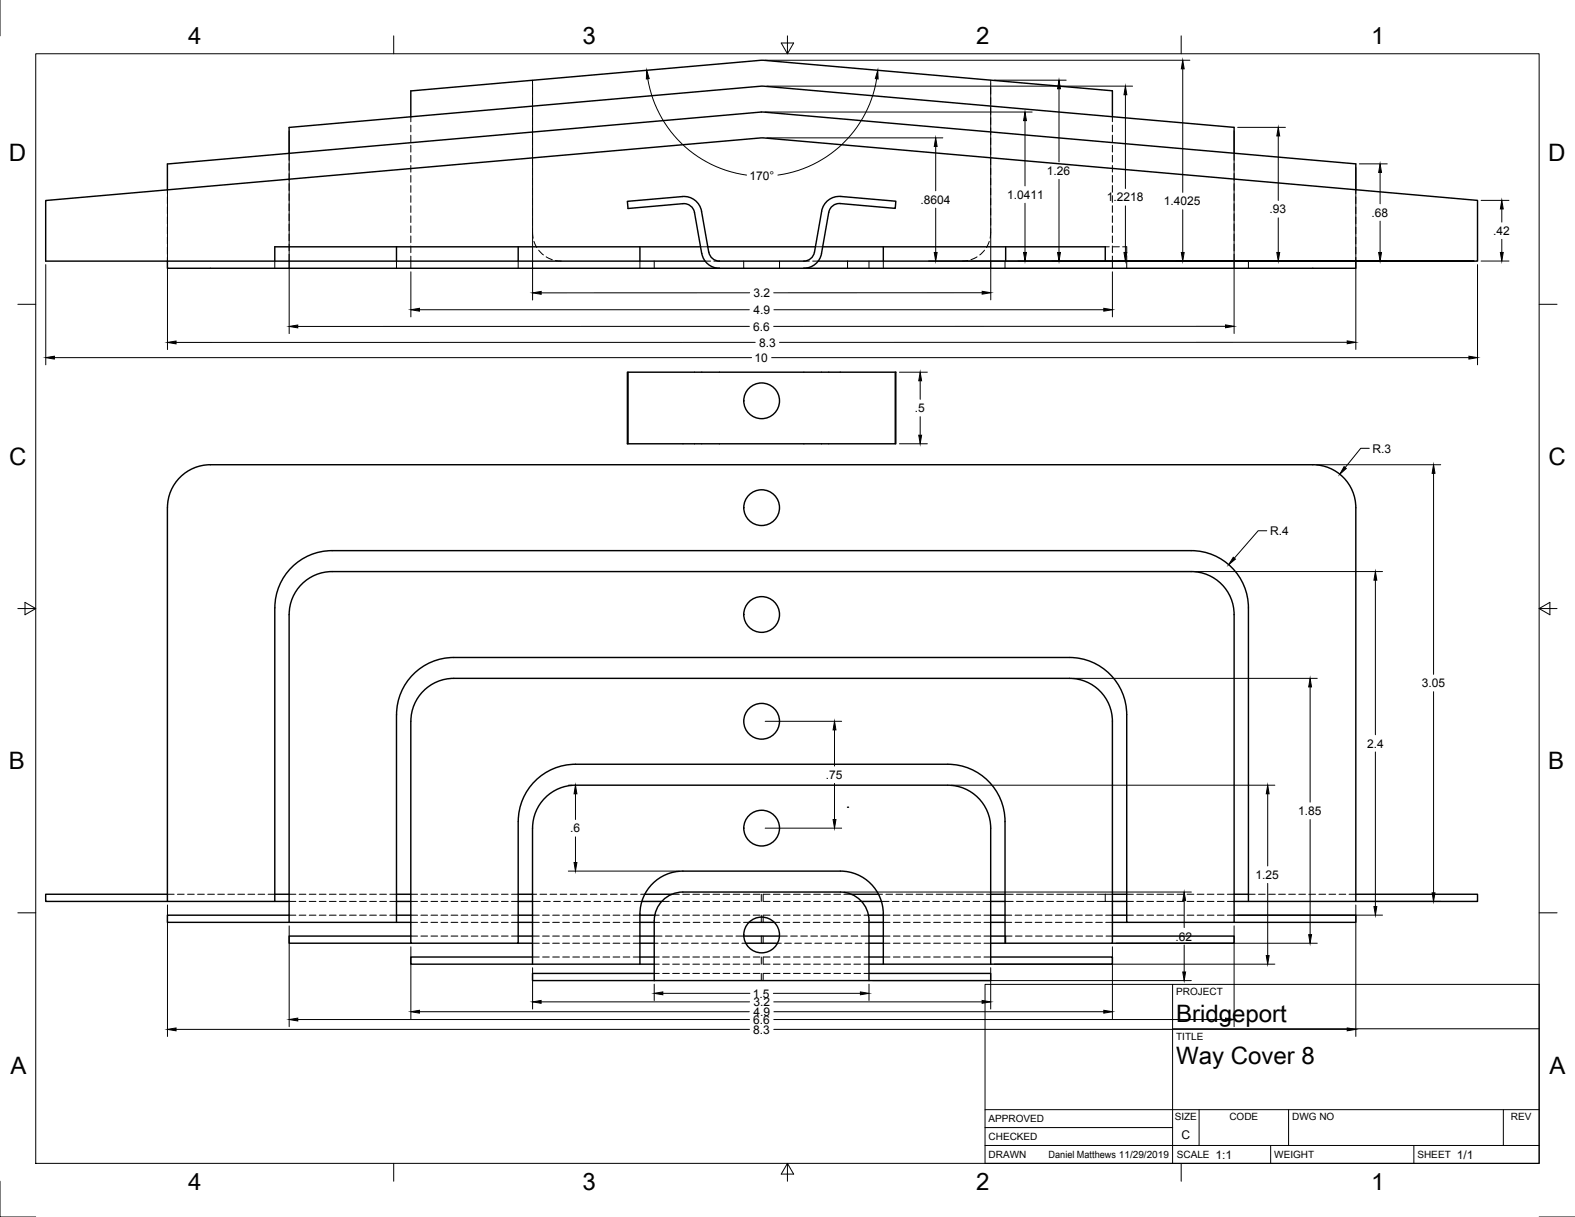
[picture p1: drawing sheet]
<svg xmlns="http://www.w3.org/2000/svg" width="559mm" height="432mm" viewBox="0 0 559 432" stroke-linecap="round" stroke-linejoin="round" font-family="sans-serif">
<!-- layer: Hidden -->
<g fill="none" stroke="#000" stroke-width=".36">
<path d="M188.9 28.5v1.4M188.9 31.1v2.3M188.9 34.6v2.4M188.9 38.2v2.4M351.5 28.4v1.5M351.5 31.1v2.3M351.5 34.6v2.4M351.5 38.2v2.4M102.6 54.4v2.5M102.6 58v2.4M145.8 41.4v1.8M145.8 44.4v2.4"/>
<path d="M145.8 48v2.4M145.8 51.6v2.4M145.8 55.1v2.4M145.8 58.7v2.4M188.9 41.8v2.4M188.9 45.4v2.3M188.9 48.9v2.4M188.9 52.5v2.4M188.9 56.1v2.4M188.9 59.6v2.4M351.5 41.8v2.4M351.5 45.3v2.4"/>
<path d="M351.5 48.9v2.4M351.5 52.5v2.4M351.5 56v2.4M351.5 59.6v2.4M394.7 41.4v1.8M394.7 44.4v2.4M394.7 48v2.4M394.7 51.5v2.4M394.7 55.1v2.4M394.7 58.7v2.4M437.9 54.4v2.4M437.9 58v2.4"/>
<path d="M59.4 67.4v1.3M59.4 69.9v2.4M59.4 73.4v2.4M59.4 77v2.4M102.6 61.6v2.4M102.6 65.2v2.4M102.6 68.8v2.3M102.6 72.3v2.4M102.6 75.9v2.4M102.6 79.5v2.4M145.8 62.3v2.4M145.8 65.8v2.4"/>
<path d="M145.8 69.4v2.4M145.8 73v2.4M145.8 76.6v2.4M188.9 63.2v2.4M188.9 66.8v2.4M188.9 70.4v2.3M188.9 73.9v2.4M188.9 77.5v2.4M351.5 63.2v2.4M351.5 66.8v2.4M351.5 70.4v2.3M351.5 73.9v2.4"/>
<path d="M351.5 77.5v2.4M394.7 62.3v2.3M394.7 65.8v2.4M394.7 69.4v2.4M394.7 73v2.4M394.7 76.6v2.3M437.9 61.6v2.4M437.9 65.2v2.3M437.9 68.7v2.4M437.9 72.3v2.4M437.9 75.9v2.4M437.9 79.5v2.3"/>
<path d="M481 67.3v1.4M481 69.9v2.3M481 73.4v2.4M481 77v2.4M59.4 80.6v2.4M59.4 84.2v2.4M59.4 87.7v2.4M59.4 91.3v1.3M97.5 92.6v2.6M102.6 83.1v2.3M102.6 86.6v2.4M102.6 90.2v5"/>
<path d="M140.7 92.6v2.6M145.8 80.1v2.4M145.8 83.7v2.4M145.8 87.3v2.4M145.8 90.9v4.3M183.9 92.6v2.6M188.9 81.1l.2 3.4M188.9 92.6v2.6M189.4 85.6l1 2.2M191.1 88.8l1.7 1.6M193.8 91.1l2.1 1M197.1 92.4l2 .2"/>
<path d="M227 92.6v2.6M232.1 92.6v2.6M248.6 87.6h2.5M250.1 92.6h2M253.3 92.6h1.9M263.9 92.6v2.6M276.6 92.6v2.6M285.2 92.6h1.9M288.3 92.6h2M289.3 87.6h2.6M300.7 92.6v2.6v-2.6M308.3 92.6v2.6"/>
<path d="M313.4 92.6v2.6M343.3 92.4l-2 .2M346.6 91.1l-2.1 1M349.3 88.8l-1.7 1.6M351 85.6l-1 2.2M351.5 81.1l-.2 3.4M351.5 92.6v2.6M356.6 92.6v2.6M392.1 87.6h1.5M394.7 80.1v2.4M394.7 83.7v2.4M394.7 87.3v2.4"/>
<path d="M394.7 90.8v4.4M394.8 87.6h2.3M398.3 87.6h1.5v1.9M399.8 90.7v4.5M437.9 83v2.4M437.9 86.6v2.4M437.9 90.2v5M442.9 92.6v2.6M481 80.6v2.4M481 84.2v2.3M481 87.7v2.4M481 91.3v1.3"/>
<path d="M59.4 317.3h2.4M63 317.3h2.3M66.5 317.3h2.4M70.1 317.3h2.4M73.7 317.3h2.4M77.3 317.3h2.3M80.8 317.3h2.4M84.4 317.3h2.4M88 317.3h2.4M91.5 317.3h2.4M95.1 317.3h2.4M102.6 317.3h2.4"/>
<path d="M102.6 319.8h2.4M106.2 317.3h2.3M106.2 319.8h2.3M109.7 317.3h2.4M109.7 319.8h2.4M113.3 317.3h2.4M113.3 319.8h2.4M116.9 317.3h2.4M116.9 319.8h2.4M120.4 317.3h2.4M120.4 319.8h2.4M124 317.3h2.4"/>
<path d="M124 319.8h2.4M127.6 317.3h2.4M127.6 319.8h2.4M131.1 317.3h2.4M131.1 319.8h2.4M134.7 317.3h2.4M134.7 319.8h2.4M138.3 317.3h2.4M138.3 319.8h2.4M145.8 317.3h2.3M145.8 319.8h2.3M149.3 317.3h2.4"/>
<path d="M149.3 319.8h2.4M152.9 317.3h2.4M152.9 319.8h2.4M156.5 317.3h2.4M156.5 319.8h2.4M160 317.3h2.4M160 319.8h2.4M163.6 317.3h2.4M163.6 319.8h2.4M167.2 317.3h2.4M167.2 319.8h2.4M170.8 317.3h2.3"/>
<path d="M170.8 319.8h2.3M174.3 317.3h2.4M174.3 319.8h2.4M177.9 317.3h2.4M177.9 319.8h2.4M181.5 317.3h2.4M181.5 319.8h2.4M188.9 317.3h1.5M188.9 319.8h2.8M191.6 317.3h2.4M192.8 319.8h2.4M195.2 317.3h2.3"/>
<path d="M196.4 319.8h2.4M198.7 317.3h2.4M200 319.8h2.4M202.3 317.3h2.4M203.6 319.8h2.4M205.9 317.3h2.4M207.1 319.8h2.4M209.4 317.3h2.4M210.7 319.8h2.4M213 317.3h2.4M214.3 319.8h2.4M216.6 317.3h2.4"/>
<path d="M217.8 319.8h2.4M220.2 317.3h2.3M221.4 319.8h2.4M223.7 317.3h2.4M225 319.8h2.7M227.3 317.3h1.4M234.8 319.8h2.7M238.4 317.3h2.6M238.7 319.8h2.3M242.2 317.3h2.4M242.2 319.8h2.4M245.8 317.3h2.4"/>
<path d="M245.8 319.8h2.4M249.4 317.3h2.4M249.4 319.8h2.4M252.9 317.3h2.4M252.9 319.8h2.4M256.5 317.3h2.4M256.5 319.8h2.4M260.1 317.3h2.4M260.1 319.8h2.4M263.7 317.3h2.3M263.7 319.8h2.3M267.2 317.3h2.4"/>
<path d="M267.2 319.8h2.4M270.1 317.3v2.5M273.2 317.3h-2.4v2.5h2.4M274.4 317.3h2.4M274.4 319.8h2.4M278 317.3h2.3M278 319.8h2.3M281.5 317.3h2.4M281.5 319.8h2.4M285.1 317.3h2.4M285.1 319.8h2.4M288.7 317.3h2.3"/>
<path d="M288.7 319.8h2.3M292.2 317.3h2.4M292.2 319.8h2.4M295.8 317.3h2.4M295.8 319.8h2.4M299.4 317.3h2.7M299.4 319.8h2.4M303 319.8h2.7M311.7 317.3h1.4M312.7 319.8h2.7M314.3 317.3h2.4M316.6 319.8h2.4"/>
<path d="M317.9 317.3h2.4M320.2 319.8h2.4M321.5 317.3h2.3M323.8 319.8h2.4M325 317.3h2.4M327.3 319.8h2.4M328.6 317.3h2.4M330.9 319.8h2.4M332.2 317.3h2.4M334.5 319.8h2.4M335.7 317.3h2.4M338.1 319.8h2.3"/>
<path d="M339.3 317.3h2.4M341.6 319.8h2.4M342.9 317.3h2.4M345.2 319.8h2.4M346.5 317.3h2.3M348.8 319.8h2.7M350 317.3h1.5M356.6 317.3h2.9M356.6 319.8h2.9M360.7 317.3h2.4M360.7 319.8h2.4M364.2 317.3h2.4"/>
<path d="M364.2 319.8h2.4M367.8 317.3h2.4M367.8 319.8h2.4M371.4 317.3h2.4M371.4 319.8h2.4M374.9 317.3h2.4M374.9 319.8h2.4M378.5 317.3h2.4M378.5 319.8h2.4M382.1 317.3h2.4M382.1 319.8h2.4M385.7 317.3h2.3"/>
<path d="M385.7 319.8h2.3M389.2 317.3h5.5M389.2 319.8h2.9M392.1 317.3v2.5h2.6M399.8 317.3h2.3M399.8 319.8h2.3M403.3 317.3h2.4M403.3 319.8h2.4M406.9 317.3h2.4M406.9 319.8h2.4M410.5 317.3h2.4M410.5 319.8h2.4"/>
<path d="M414 317.3h2.4M414 319.8h2.4M417.6 317.3h2.4M417.6 319.8h2.4M421.2 317.3h2.4M421.2 319.8h2.4M424.8 317.3h2.3M424.8 319.8h2.3M428.3 317.3h2.4M428.3 319.8h2.4M431.9 317.3h2.4M431.9 319.8h2.4"/>
<path d="M435.5 317.3h2.4M435.5 319.8h2.4M442.9 317.3h2.4M446.5 317.3h2.4M450.1 317.3h2.4M453.6 317.3h2.4M457.2 317.3h2.4M460.8 317.3h2.4M464.4 317.3h2.3M467.9 317.3h2.4M471.5 317.3h2.4M475.1 317.3h2.4"/>
<path d="M478.6 317.3h2.4M102.6 324.7h2.4M106.2 324.7h2.3M109.7 324.7h2.4M113.3 324.7h2.4M116.9 324.7h2.4M120.4 324.7h2.4M124 324.7h2.4M127.6 324.7h2.4M131.1 324.7h2.4M134.7 324.7h2.4M138.3 324.7h2.4"/>
<path d="M145.8 327.3h2.3M145.8 324.7h2.3M145.8 332.1h2.3M149.3 327.3h2.4M149.3 324.7h2.4M149.3 332.1h2.4M152.9 327.3h2.4M152.9 324.7h2.4M152.9 332.1h2.4M156.5 327.3h2.4M156.5 324.7h2.4M156.5 332.1h2.4"/>
<path d="M160 327.3h2.4M160 324.7h2.4M160 332.1h2.4M163.6 327.3h2.4M163.6 324.7h2.4M163.6 332.1h2.4M167.2 327.3h2.4M167.2 324.7h2.4M167.2 332.1h2.4M170.8 327.3h2.3M170.8 324.7h2.3M170.8 332.1h2.3"/>
<path d="M174.3 327.3h2.4M174.3 324.7h2.4M174.3 332.1h2.4M177.9 327.3h2.4M177.9 324.7h2.4M177.9 332.1h2.4M181.5 327.3h2.4M181.5 324.7h2.4M181.5 332.1h2.4M188.9 339.6h2.4M188.9 327.3h2.4M188.9 324.7h2.4"/>
<path d="M188.9 334.7h2.4M188.9 332.1h2.4M192.5 339.6h2.4M192.5 327.3h2.4M192.5 324.7h2.4M192.5 334.7h2.4M192.5 332.1h2.4M196.1 339.6h2.4M196.1 327.3h2.4M196.1 324.7h2.4M196.1 334.7h2.4M196.1 332.1h2.4"/>
<path d="M199.6 339.6h2.4M199.6 327.3h2.4M199.6 324.7h2.4M199.6 334.7h2.4M199.6 332.1h2.4M203.2 339.6h2.4M203.2 327.3h2.4M203.2 324.7h2.4M203.2 334.7h2.4M203.2 332.1h2.4M206.8 339.6h2.4M206.8 327.3h2.4"/>
<path d="M206.8 324.7h2.4M206.8 334.7h2.4M206.8 332.1h2.4M210.4 339.6h2.3M210.4 327.3h2.3M210.4 324.7h2.3M210.4 334.7h2.3M210.4 332.1h2.3M213.9 339.6h2.4M213.9 327.3h2.4M213.9 324.7h2.4M213.9 334.7h2.4"/>
<path d="M213.9 332.1h2.4M217.5 339.6h2.4M217.5 327.3h2.4M217.5 324.7h2.4M217.5 334.7h2.4M217.5 332.1h2.4M221.1 339.6h2.4M221.1 327.3h2.4M221.1 324.7h2.4M221.1 334.7h2.4M221.1 332.1h2.4M224.7 339.6h2.3"/>
<path d="M224.7 327.3h2.3M224.7 324.7h2.3M224.7 334.7h2.3M224.7 332.1h2.3M232.1 339.6h1.8M232.1 327.3h1.9M232.1 334.7h1.4M232.1 332.1h2.8M232.3 324.7h1.6M234.7 334.7h2.3M235.1 339.6h2.4M235.1 324.7h2.4"/>
<path d="M235.2 327.3h2.4M236.1 332.1h2.4M238.2 334.7h2.4M238.7 339.6h2.3M238.7 324.7h2.3M238.8 327.3h2.4M239.7 332.1h2.3M241.8 334.7h2.4M242.2 339.6h2.4M242.2 324.7h2.4M242.4 327.3h2.4M243.2 332.1h2.4"/>
<path d="M245.4 334.7h2.4M245.8 339.6h2.4M245.8 324.7h2.4M245.9 327.3h2.4M246.8 332.1h2.4M248.9 334.7h2.4M249.4 339.6h2.4M249.4 324.7h2.4M249.5 327.3h2.4M250.4 332.1h2.4M252.5 334.7h2.4M252.9 339.6h2.4"/>
<path d="M252.9 324.7h2.4M253.1 327.3h2.4M254 332.1h2.3M256.1 334.7h2.4M256.5 339.6h2.4M256.5 324.7h2.4M256.7 327.3h2.3M257.5 332.1h2.4M259.7 334.7h2.3M260.1 339.6h2.4M260.1 324.7h2.4M260.2 327.3h2.4"/>
<path d="M261.1 332.1h2.8M263.2 334.7h1.4M263.7 339.6h2.3M263.7 324.7h2.3M263.8 327.3h1.9M267.2 339.6h2.4M267.2 324.7h2.4M270.1 324.7v2.6M270.1 332.1v2.6M270.1 339.6v2.5M270.8 332.1v2.6M273.2 324.7h-2.4v2.6"/>
<path d="M273.2 339.6h-2.4v2.5h2.4M274.4 339.6h2.4M274.4 324.7h2.4M274.7 327.3h1.9M275.8 334.7h1.4M276.5 332.1h2.8M277.8 327.3h2.4M278 339.6h2.3M278 324.7h2.3M278.4 334.7h2.4M280.5 332.1h2.4M281.4 327.3h2.4"/>
<path d="M281.5 339.6h2.4M281.5 324.7h2.4M282 334.7h2.3M284.1 332.1h2.4M285 327.3h2.3M285.1 339.6h2.4M285.1 324.7h2.4M285.5 334.7h2.4M287.7 332.1h2.3M288.5 327.3h2.4M288.7 339.6h2.3M288.7 324.7h2.3"/>
<path d="M289.1 334.7h2.4M291.2 332.1h2.4M292.1 327.3h2.4M292.2 339.6h2.4M292.2 324.7h2.4M292.7 334.7h2.4M294.8 332.1h2.4M295.7 327.3h2.3M295.8 339.6h2.4M295.8 324.7h2.4M296.2 334.7h2.4M298.4 332.1h2.4"/>
<path d="M299.3 327.3h2.3M299.4 339.6h2.4M299.4 324.7h2.4M299.8 334.7h2.4M302 332.1h2.3M302.8 327.3h2.4M303 339.6h2.3M303 324.7h2.3M303.4 334.7h2.4M305.5 332.1h2.8M306.4 327.3h1.9M306.5 339.6h1.8"/>
<path d="M306.5 324.7h1.6M307 334.7h1.3M313.4 339.6h2.4M313.4 327.3h2.4M313.4 324.7h2.4M313.4 334.7h2.4M313.4 332.1h2.4M317 339.6h2.3M317 327.3h2.3M317 324.7h2.3M317 334.7h2.3M317 332.1h2.3"/>
<path d="M320.5 339.6h2.4M320.5 327.3h2.4M320.5 324.7h2.4M320.5 334.7h2.4M320.5 332.1h2.4M324.1 339.6h2.4M324.1 327.3h2.4M324.1 324.7h2.4M324.1 334.7h2.4M324.1 332.1h2.4M327.7 339.6h2.4M327.7 327.3h2.4"/>
<path d="M327.7 324.7h2.4M327.7 334.7h2.4M327.7 332.1h2.4M331.3 339.6h2.3M331.3 327.3h2.3M331.3 324.7h2.3M331.3 334.7h2.3M331.3 332.1h2.3M334.8 339.6h2.4M334.8 327.3h2.4M334.8 324.7h2.4M334.8 334.7h2.4"/>
<path d="M334.8 332.1h2.4M338.4 339.6h2.4M338.4 327.3h2.4M338.4 324.7h2.4M338.4 334.7h2.4M338.4 332.1h2.4M342 339.6h2.3M342 327.3h2.3M342 324.7h2.3M342 334.7h2.3M342 332.1h2.3M345.5 339.6h2.4"/>
<path d="M345.5 327.3h2.4M345.5 324.7h2.4M345.5 334.7h2.4M345.5 332.1h2.4M349.1 339.6h2.4M349.1 327.3h2.4M349.1 324.7h2.4M349.1 334.7h2.4M349.1 332.1h2.4M356.6 327.3h2.3M356.6 324.7h2.3M356.6 332.1h2.5"/>
<path d="M356.8 332.1v2.6M360.2 327.3h2.3M360.2 324.7h2.3M360.3 332.1h2.3M363.7 327.3h2.4M363.7 324.7h2.4M363.8 332.1h2.4M367.3 327.3h2.4M367.3 324.7h2.4M367.4 332.1h2.4M370.9 327.3h2.3M370.9 324.7h2.3"/>
<path d="M371 332.1h2.4M374.4 327.3h2.4M374.4 324.7h2.4M374.5 332.1h2.4M378 327.3h2.4M378 324.7h2.4M378.1 332.1h2.4M381.6 327.3h2.4M381.6 324.7h2.4M381.7 332.1h2.4M385.1 327.3h2.4M385.1 324.7h2.4"/>
<path d="M385.3 332.1h2.3M388.7 327.3h2.4M388.7 324.7h2.4M388.8 332.1h2.4M392.3 327.3h2.4M392.3 324.7h2.4M392.4 332.1h2.3M399.8 324.7h2.3M403.3 324.7h2.4M406.9 324.7h2.4M410.5 324.7h2.4M414 324.7h2.4"/>
<path d="M417.6 324.7h2.4M421.2 324.7h2.4M424.8 324.7h2.3M428.3 324.7h2.4M431.9 324.7h2.4M435.5 324.7h2.4M232.1 345.4h1.8M232.1 342.1h1.8M235.1 345.4h2.4M235.1 342.1h2.4M238.7 345.4h2.3M238.7 342.1h2.3"/>
<path d="M242.2 345.4h2.4M242.2 342.1h2.4M245.8 345.4h2.4M245.8 342.1h2.4M249.4 345.4h2.4M249.4 342.1h2.4M252.9 345.4h2.4M252.9 342.1h2.4M256.5 345.4h2.4M256.5 342.1h2.4M260.1 345.4h2.4M260.1 342.1h2.4"/>
<path d="M263.7 345.4h2.3M263.7 342.1h2.3M267.2 345.4h2.4M267.2 342.1h2.4M270.1 345.4v2.5M273.2 345.4h-2.4v2.5M274.4 345.4h2.4M274.4 342.1h2.4M278 345.4h2.3M278 342.1h2.3M281.5 345.4h2.4M281.5 342.1h2.4"/>
<path d="M285.1 345.4h2.4M285.1 342.1h2.4M288.7 345.4h2.3M288.7 342.1h2.3M292.2 345.4h2.4M292.2 342.1h2.4M295.8 345.4h2.4M295.8 342.1h2.4M299.4 345.4h2.4M299.4 342.1h2.4M303 345.4h2.3M303 342.1h2.3"/>
<path d="M306.5 345.4h1.8M306.5 342.1h1.8"/>
</g>
<!-- layer: Visible -->
<g fill="none" stroke="#000" stroke-width=".51">
<path d="M394.7 41.4v-9.2l-124.6-10.8-124.3 10.9v9.1M437.9 54.4v-9.2l-167.8-14.6-167.5 14.6v9.2M481 67.3v-9.2l-210.9-18.3-210.7 18.4v9.2M59.4 92.6h-43.2v-21.5l253.9-22.2 254.1 22.2v21.5h-43.2M59.4 92.6h190.7M59.4 92.6v2.6h421.6v-2.6M140.7 87.6v5M183.9 87.6v5M227 87.6v5M248.6 87.6h-151.1v5M251.1 87.6h38.2M255.2 92.6h30a3.9 3.9 0 0 0 3.8-3.1l2.5-14.6a6.3 6.3 0 0 1 6.8-5.2l19.5 1.7-.2 2.5-19.5-1.7a3.8 3.8 0 0 0-4.1 3.2l-2.5 14.5a6.3 6.3 0 0 1-6.3 5.3"/>
<path d="M255.2 92.6a3.9 3.9 0 0 1-3.7-3.1l-2.6-14.5a6.3 6.3 0 0 0-6.8-5.3l-19.5 1.7 .2 2.6 19.5-1.7a3.8 3.8 0 0 1 4.1 3.1l2.6 14.5a6.4 6.4 0 0 0 6.2 5.3M290.3 92.6h190.7M291.9 87.6h100.2v5M313.4 87.6v5M356.8 87.6v5M222.8 132.1h-.2v25.4h95v-25.4M222.8 157.5v-25.4h95v25.4h-.2M74.6 164.9h391.2M74.6 164.9a15.2 15.2 0 0 0-15.2 15.2v139.7M465.8 164.9a15.2 15.2 0 0 1 15.2 15.2v139.7M102.6 218v109.3M102.6 218a15.2 15.2 0 0 1 15.2-15.2h304.8a15.2 15.2 0 0 1 15.3 15.2v109.3"/>
<path d="M150.2 245.1a15.2 15.2 0 0 1 10.8-4.4h218.4a15.2 15.2 0 0 1 15.3 15.2v78.8h-38.1v-43.2a20.3 20.3 0 0 0-20.3-20.3h-132.1a20.3 20.3 0 0 0-20.3 20.3v43.2h-38.1v-78.8a15.2 15.2 0 0 1 4.4-10.8zM59.4 317.3h-43.2v2.5h43.2M59.4 319.8h43.2M97.5 319.8v-104.1a20.3 20.3 0 0 1 20.3-20.3h304.8a20.3 20.3 0 0 1 20.3 20.3v104.1M97.5 317.3h5.1M140.7 317.3h5.1M140.7 319.8h5.1M183.9 317.3h5M183.9 319.8h5M227.7 319.8h7.1M228.7 317.3h9.7M242.3 316.5h55.9"/>
<path d="M242.3 309.1h55.9M242.3 316.5a10.1 10.1 0 0 0-10.2 10.2v21.2M242.3 309.1a15.2 15.2 0 0 0-15.2 15.2l-.1 17.8M298.2 316.5a10.1 10.1 0 0 1 10.1 10.2v21.2M298.2 309.1a15.2 15.2 0 0 1 15.2 15.2v17.8h38.1M302.1 317.3h9.6M305.7 319.8h7M351.5 317.3h5.1M351.5 319.8h5.1M394.7 317.3h5.1M394.7 319.8h5.1M437.9 317.3h5"/>
<path d="M437.9 319.8h43.1M481 317.3h43.2v2.5h-43.2M102.6 324.7h-43.2v2.6h43.2M102.6 327.3h43.2M140.7 327.3v-73.7a20.3 20.3 0 0 1 20.3-20.3h218.4a20.3 20.3 0 0 1 20.4 20.3v73.7h38.1M140.7 324.7h5.1M145.8 332.1h-43.2v2.6h43.2M183.9 327.3h5M183.9 324.7h5M183.9 334.7h5M183.9 332.1h5M188.9 339.6h-43.1v2.5h43.1"/>
<path d="M227 339.6h5.1M227 327.3h5.1M227 324.7h5.3M227 334.7h5.1M227 332.1h5.1M263.9 332.1h12.6M264.6 334.7h11.2M265.7 327.3h9M308.1 324.7h5.3M308.3 339.6h5.1M308.3 327.3h5.1M308.3 334.7h5.1"/>
<path d="M308.3 332.1h5.1M351.5 339.6h43.2v2.5h-43.2M351.5 327.3h5.1M351.5 324.7h5.1M351.5 334.7h5.1M351.5 332.1h5.1M394.7 332.1h43.2v2.6h-43.2M394.7 327.3h5.1M394.7 324.7h5.1M437.9 324.7h43.1v2.6h-43.1M188.9 342.1l.1-48.3a15.2 15.2 0 0 1 15.2-15.2h132.1a15.2 15.2 0 0 1 15.2 15.2v48.3M188.9 342.1h43.2"/>
<path d="M232.1 345.4h-43.2v2.5h43.2M308.3 345.4h43.2v2.5h-119.4M308.3 342.1h5.1"/>
<circle cx="270.2" cy="142.2" r="6.3"/>
<circle cx="270.2" cy="180.1" r="6.3"/>
<circle cx="270.2" cy="218" r="6.3"/>
<circle cx="270.2" cy="255.9" r="6.3"/>
<circle cx="270.2" cy="293.8" r="6.3"/>
<circle cx="270.2" cy="331.7" r="6.3"/>
</g>
<circle cx="300.7" cy="286.4" r=".25" fill="#000"/>
<!-- layer: Border -->
<g fill="none" stroke="#000" stroke-width=".35">
<path d="M0 0v12.7M12.7 19.1h533.4v393.7h-533.4zM139.7 12.7v6.4M277.2 15.3h4.4l-2.2 3.8zM279.4 12.7v6.4M419.1 12.7v6.4M6.3 108h6.4M546.1 108h6.3M6.3 215.9h6.4M8.9 213.7l3.8 2.2-3.8 2.2zM546.1 215.9l3.8 2.2v-4.4l-3.8 2.2h6.3M6.3 323.9h6.4"/>
<path d="M546.1 323.9h6.3M0 419.1v12.7h12.7M139.7 412.8v6.3M279.4 412.8l2.2 3.8h-4.4zM279.4 412.8v6.3M419.1 412.8v6.3M546.1 431.8h12.7"/>
</g>
<!-- layer: Titleblock -->
<path d="M349.5 349.3h196.6v63.5h-196.6zM416 349.3v63.5M416 365h130.1M349.5 393.7h196.6M425.4 393.7v12.7M457.2 393.7v12.7M533.4 393.7v12.7M349.5 406.4h196.6M349.5 400.1h66.5M450.8 406.4v6.4M501.6 406.4v6.4" fill="none" stroke="#000" stroke-width=".35"/>
<!-- layer: Dimensions -->
<g fill="none" stroke="#000" stroke-width=".35">
<path d="M189 29.8v76.6M229.8 28a41.2 41.2 0 0 0 35.1 34.1M271.4 39.8h94.8M271.4 21.4h150.8M272.1 30.6h129.7M311 28a41.2 41.2 0 0 1-35 34.1M351.5 29.7v76.7M352.8 28.4h25.5M375.7 31.5v26M399.3 33.6v33.3M419.6 24.4v43.9M59.4 59.5v64.5"/>
<path d="M102.6 46.5v71.9M272.1 48.9h62.4M332 52v15.7M363.7 42.8v23.2M437.9 46.5v71.8M439.1 45.2h17M453.5 48.2v22.9M481 59.4v64.6M482.3 58.1h9.9M332 73.9v15.7M363.7 72.1v17.5M375.7 63.6v26"/>
<path d="M399.3 73v16.6M419.6 74.4v15.2M453.5 77.3v12.3M489.6 61.2v11.1M489.6 78.5v11.1M525.5 71.1h9.9M532.8 74.1v4.7M16.2 93.9v35.5M145.8 96.4v16M329.4 92.6h193.5M394.7 96.4v16M524.2 93.9v35.5"/>
<path d="M525.5 92.6h9.9M532.8 84.9v4.7M148.8 109.9h117.1M265.9 115.8h-160.3M266 103.9h-74M274.6 109.9h117M348.5 103.9h-74M434.8 115.8h-160.3M19.3 126.9h247.4M267.9 121.5h-205.4M273.8 126.9h247.4M319.1 132.1h9.9"/>
<path d="M326.5 135.1v6.6M478 121.5h-201.4M319.1 157.5h9.9M326.5 147.8v6.6M485.8 159.1h-3l-5.5 6.8M467.1 164.9h44.1M508.6 167.9v71.4M449.4 188.3h-3l-8.5 9.7M423.9 202.8h66.6M488 205.8v54.9M271.5 255.9h27.1M296.1 259v12.8"/>
<path d="M380.7 240.7h86.7M464.8 243.7v40.9M508.6 245.4v71.4M201.6 278.6h1.3M296.1 278v12.8M337.5 278.6h114.8M488 266.8v54.8M204.2 281.6v9.2M204.2 296.9v9.1M271.5 293.8h27.1M449.8 281.6v25.7M464.8 290.8v40.8"/>
<path d="M201.6 309.1h39.4M299.4 316.5h123.3M420.1 319.6v9.5M449.8 313.4v25.6M482.3 319.8h28.9M59.4 321.1v46.6M102.6 328.5v35.8M145.8 335.9v25.6M394.7 335.9v25.6M395.9 334.7h71.5M420.1 335.3v9.6M437.9 328.5v35.8"/>
<path d="M439.1 324.7h51.4M481 321.1v46.6M148.8 359h117.1M189 343.4v14.6M192 355.5h73.9M232.1 349.2v5.8M235.2 352.4h30.9M274.4 352.4h30.9M274.5 355.5h73.9M274.6 359h117M308.3 349.2v5.8M309.6 347.9h113.1"/>
<path d="M351.5 343.4v14.6M352.8 342.1h99.5M62.5 365.2h203.4M105.6 361.7h160.3M274.5 361.7h160.3M274.5 365.2h203.5"/>
</g>
<g fill="#000" stroke="#000" stroke-width=".35">
<path d="M229.4 24.9l.9 3-1 .1zM311.4 24.9l.2 3.1-1-.1zM375.7 28.4l.5 3.1h-1zM399.3 30.6l.5 3h-1zM419.6 21.4l.5 3h-1zM332 48.9l.5 3.1h-1zM363.7 39.8l.5 3h-1zM453.5 45.2l.5 3h-1zM489.6 58.1l.6 3.1h-1.1zM532.8 71.1l.5 3h-1zM331.5 89.6h1l-.5 3zM363.2 89.6h1l-.5 3z"/>
<path d="M375.2 89.6h1l-.5 3zM398.8 89.6h1l-.5 3zM419.1 89.6h1l-.5 3zM453 89.6h1l-.5 3zM489.1 89.6h1.1l-.6 3zM532.3 89.6h1l-.5 3zM102.6 115.8l3-.5v1zM145.8 109.9l3-.5v1zM189 103.9l3-.5v1zM348.5 103.4l3 .5-3 .5zM391.6 109.4l3.1 .5-3.1 .5zM434.8 115.3l3.1 .5-3.1 .5z"/>
<path d="M16.2 126.9l3.1-.5v1zM59.4 121.5l3.1-.5v1zM326.5 132.1l.5 3h-1zM478 120.9l3 .6-3 .5zM521.2 126.4l3 .5-3 .5zM326 154.4h1l-.5 3.1zM476.9 165.6l.8 .6-2.3 2.1zM508.6 164.9l.5 3h-1zM437.6 197.7l.7 .7-2.4 1.9zM488 202.8l.5 3h-1zM296.1 255.9l.5 3.1h-1zM464.8 240.7l.5 3h-1z"/>
<path d="M204.2 278.6l.5 3h-1zM295.6 290.8h1l-.5 3zM449.8 278.6l.5 3h-1zM203.7 306h1l-.5 3.1zM420.1 316.5l.5 3.1h-1zM508.1 316.8h1l-.5 3zM449.3 339h1l-.5 3.1zM464.3 331.6h1l-.5 3.1zM487.5 321.6h1l-.5 3.1zM145.8 359l3-.5v1zM189 355.5l3-.5v1zM232.1 352.4l3.1-.5v1.1z"/>
<path d="M305.3 351.9l3 .5-3 .6zM348.4 355l3.1 .5-3.1 .5zM391.6 358.5l3.1 .5-3.1 .5zM419.6 344.9h1l-.5 3zM59.4 365.2l3.1-.5v1zM102.6 361.7l3-.5v1zM434.8 361.2l3.1 .5-3.1 .5zM478 364.7l3 .5-3 .5z"/>
</g>
<g font-size="8.5">
<text x="66.8" y="15.8">4</text>
<text x="206.6" y="15.8">3</text>
<text x="346.3" y="15.8">2</text>
<text x="486.5" y="15.8">1</text>
<text x="3.2" y="57">D</text>
<text x="549.2" y="57">D</text>
<text x="3.3" y="165">C</text>
<text x="549.4" y="165">C</text>
<text x="3.2" y="272.9">B</text>
<text x="549.2" y="272.9">B</text>
<text x="417.3" y="362.5">Bridgeport</text>
<text x="417.3" y="377.5">Way Cover 8</text>
<text x="3.7" y="380.9">A</text>
<text x="549.8" y="380.9">A</text>
<text x="66.8" y="422.2">4</text>
<text x="206.6" y="422.2">3</text>
<text x="346.3" y="422.2">2</text>
<text x="486.5" y="422.2">1</text>
</g>
<g font-size="4.3">
<text x="266" y="64">170°</text>
<text x="371.5" y="62">1.26</text>
<text x="357.3" y="70.5">1.0411</text>
<text x="392.6" y="71.5">1.2218</text>
<text x="326.6" y="72.3">.8604</text>
<text x="413" y="72.8">1.4025</text>
<text x="450.4" y="75.7">.93</text>
<text x="486.6" y="76.9">.68</text>
<text x="529.8" y="83.4">.42</text>
<text x="267.3" y="105.4">3.2</text>
<text x="267.3" y="111.4">4.9</text>
<text x="267.2" y="117.3">6.6</text>
<text x="269.3" y="123">8.3</text>
<text x="267.7" y="128.4">10</text>
<text x="324.6" y="146.3">.5</text>
<text x="487" y="160.6">R.3</text>
<text x="450.6" y="189.8">R.4</text>
<text x="504.5" y="243.9">3.05</text>
<text x="485.1" y="265.3">2.4</text>
<text x="293" y="276.4">.75</text>
<text x="460.5" y="289.2">1.85</text>
<text x="202.3" y="295.3">.6</text>
<text x="445.5" y="311.8">1.25</text>
<text x="417.1" y="333.7">.62</text>
<text x="267.1" y="353.9">1.5</text>
<text x="267.3" y="357">3.2</text>
<text x="267.3" y="363.2">6.6</text>
<text x="267.3" y="360.5">4.9</text>
<text x="267.3" y="366.7">8.3</text>
<text x="419.2" y="404">C</text>
<text x="431.3" y="411.1">1:1</text>
<text x="516.9" y="411.1">1/1</text>
</g>
<g font-size="3.5">
<text x="417.3" y="353.1">PROJECT</text>
<text x="417.3" y="368.8">TITLE</text>
<text x="350.8" y="398.2">APPROVED</text>
<text x="416.8" y="397.5">SIZE</text>
<text x="436.2" y="397.5">CODE</text>
<text x="458.4" y="397.5">DWG NO</text>
<text x="536.1" y="397.5">REV</text>
<text x="350.8" y="404.5">CHECKED</text>
<text x="350.8" y="410.9">DRAWN</text>
<text x="372" y="410.9">Daniel Matthews 11/29/2019</text>
<text x="417.5" y="410.9">SCALE</text>
<text x="452.1" y="410.9">WEIGHT</text>
<text x="502.9" y="410.9">SHEET</text>
</g>
</svg>
